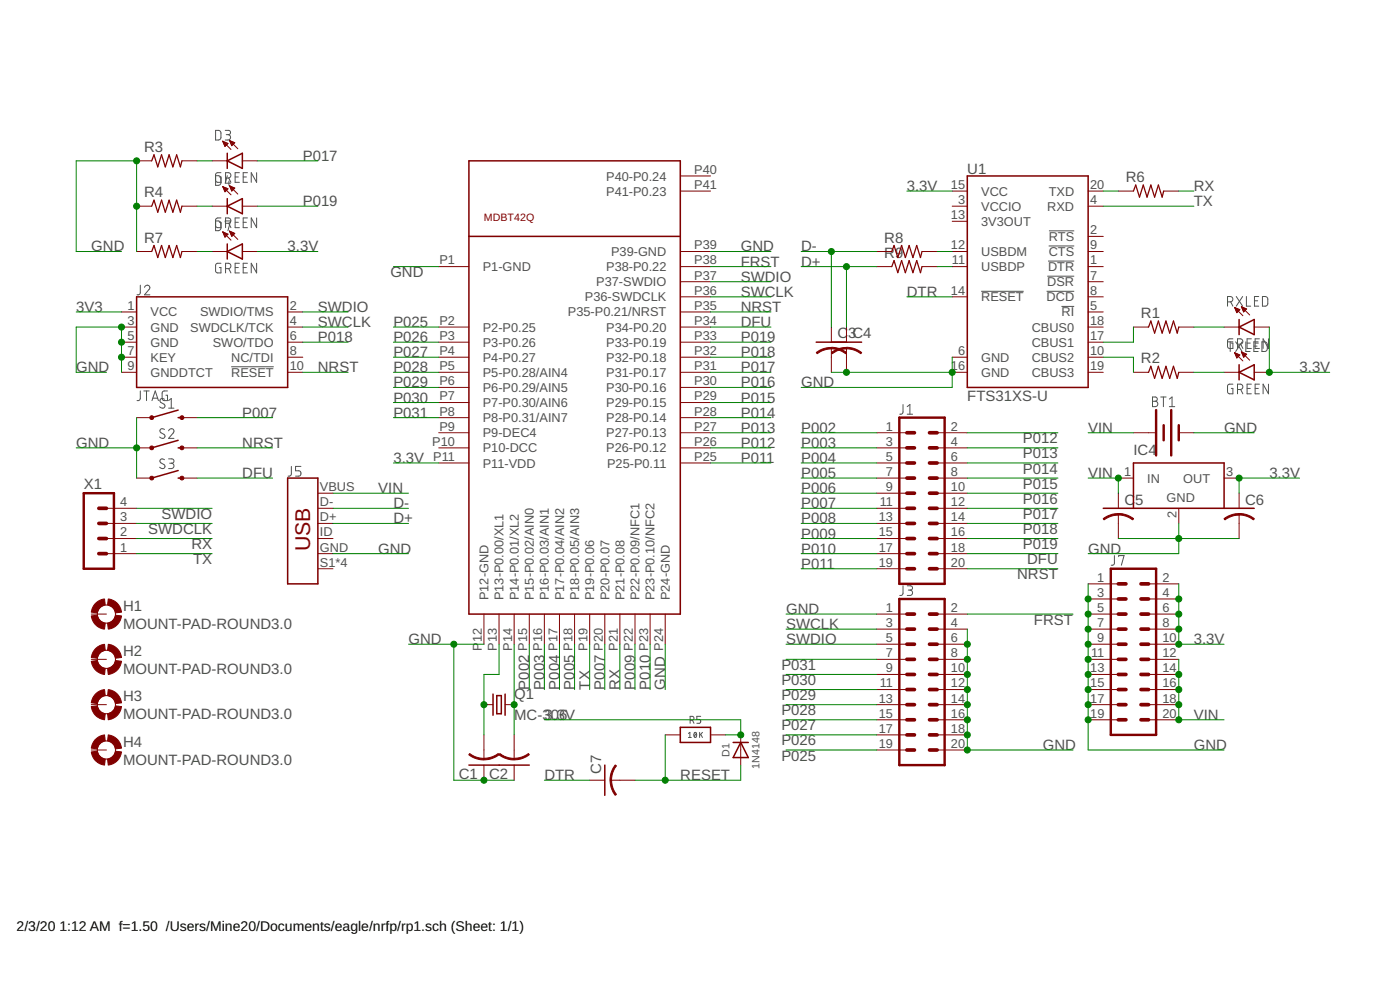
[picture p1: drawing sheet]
<svg xmlns="http://www.w3.org/2000/svg" width="353mm" height="250mm" viewBox="0 0 353 250" stroke-linecap="round" stroke-linejoin="round" font-family="sans-serif">
<g fill="none" stroke="#505050" stroke-width=".25">
<path d="M54.4 32.9h.9l.4 .4v1.5l-.4 .5h-.9zM56.8 32.9h.8a.54 .54 0 0 1 .6 .5 .54 .54 0 0 1-.6 .6h-.5M57.5 34a.68 .68 0 0 1 .7 .6 .68 .68 0 0 1-.7 .7h-.7M54.4 45.4l.4 .5 .9 .1M54.4 56.9l.4 .5h.9M54.4 44.3h.9l.3 .3 .1 .4M54.4 55.7l1.1 .1 .2 .6M55.7 43.5l-.9 .1-.4 .3v2.8h.9l.4-.4v-1.7h-.4M55.7 54.9l-.9 .1-.4 .3v2.9l.9-.1 .4-.4v-1.7h-.4M56.8 56v-.3h1.4l-.7 2.5M56.9 44.9h.7a.68 .68 0 0 0 .7-.7 .68 .68 0 0 0-.7-.7h-.7v2.5M56.9 56.3h.7a.68 .68 0 0 0 .7-.7 .68 .68 0 0 0-.7-.7h-.7v2.5"/>
<path d="M57.3 44.3l-.5 1.9h1.4M57.7 44.9l.6 1.1M57.7 56.3l.6 1.1M57.7 45.6v1.1M59.3 44.6h.8M59.3 56h.8M60.4 43.5h-1.1v2.5h1.1M60.4 54.9h-1.1v2.5h1.1M61.3 44.6h.8M61.3 56h.8M62.4 43.5h-1.1v2.5h1.1M62.4 54.9h-1.1v2.5h1.1"/>
<path d="M64.7 43.5v2.5l-1.3-2.5v2.5M64.7 54.9v2.5l-1.3-2.5v2.5M264.6 58.2h6.4M35.4 71.9l-.1 2.1-.3 .3h-.4M36.4 72.5a.66 .66 0 0 1 1-.6 .66 .66 0 0 1 .2 1.1l-1.2 1.3h1.4M55.7 66.4h-.9l-.4 .4v1.7l.4 .3h.9v-1.3h-.4M56.9 67.7h.7a.68 .68 0 0 0 .7-.6 .68 .68 0 0 0-.7-.7h-.7v2.4M57.7 67.7l.6 1.1M59.3 67.5h.8M60.4 66.4h-1.1v2.4h1.1M61.3 67.5h.8M62.4 66.4h-1.1v2.4h1.1"/>
<path d="M64.7 66.4v2.4l-1.3-2.4v2.4M247.5 73.4h10.7M264 73.4h7M264.2 69.6h6.8M264.4 65.8h6.6M264.5 62h6.5M267.7 77.3h3.3M309.6 76.1h.7a.68 .68 0 0 0 .7-.7 .68 .68 0 0 0-.7-.6h-.7v2.4M310.4 76.1l.6 1.1M311.8 74.8l1.6 2.4M313.4 74.8l-1.6 2.4M314.4 74.8v2.4h1.1"/>
<path d="M316.4 75.8h.8M317.5 74.8h-1.1v2.4h1.1M318.4 74.8h.9l.5 .4v1.5l-.5 .5h-.9zM35.4 98.6l-.1 2-.3 .4h-.4M36.3 98.6h1.3M37 98.6v2.4M42.2 98.6h-.9l-.4 .3v1.6l.4 .5h.9v-1.3h-.4M58.3 92.5h10.7M309.6 86.2h1.4M310.3 86.2v2.4M311 85.4h-1l-.4 .4v1.5l.2 .5 1.2 .1v-1.4h-.4M311 96.9h-1l-.4 .3v1.5l.2 .5 1.2 .1v-1.4h-.4"/>
<path d="M311.7 86.2l1.6 2.4M312.1 86.8h.7a.68 .68 0 0 0 .7-.7 .68 .68 0 0 0-.7-.7h-.7v2.5M312.1 98.2h.7a.68 .68 0 0 0 .7-.7 .68 .68 0 0 0-.7-.6h-.7v2.4M312.9 86.8l.6 1.1M312.9 98.2l.6 1.1M313.3 86.2l-1.6 2.4M314.2 86.2v2.4h1.1M314.6 86.5h.8M314.6 97.9h.8M315.6 85.4h-1v2.5h1M315.6 96.9h-1v2.4h1M316.3 87.3h.8"/>
<path d="M316.6 86.5h.8M316.6 97.9h.8M317.4 86.2h-1.1v2.4h1.1M317.7 85.4h-1.1v2.5h1.1M317.7 96.9h-1.1v2.4h1.1M318.3 86.2h.9l.4 .5v1.5l-.4 .4h-.9zM320 85.4v2.5l-1.4-2.5v2.5M320 96.9v2.4l-1.4-2.4v2.4M38.3 101l.9-2.4 .8 2.4M38.5 100.4h1.3M41.5 100.7a.61 .61 0 0 0-.9-.1 .61 .61 0 0 0 0 .9l.8 .4a.62 .62 0 0 1 0 .9 .62 .62 0 0 1-1-.1l-.1-.1M41.5 108.3a.61 .61 0 0 0-.9-.1 .61 .61 0 0 0 0 .9l.8 .4a.62 .62 0 0 1 0 1 .62 .62 0 0 1-1-.2l-.1-.1"/>
<path d="M41.5 115.9a.61 .61 0 0 0-.9-.1 .61 .61 0 0 0 0 .9l.8 .4a.62 .62 0 0 1 0 1 .62 .62 0 0 1-1-.2l-.1-.1M42.5 108.6a.67 .67 0 0 1 1-.5 .67 .67 0 0 1 .2 1.1l-1.2 1.3h1.4M42.5 115.7h.8a.55 .55 0 0 1 .6 .5 .55 .55 0 0 1-.6 .6h-.5M42.5 101l.7-.5v2.4M42.5 102.9h1.4M43.2 116.8a.68 .68 0 0 1 .7 .7 .68 .68 0 0 1-.7 .7h-.7M73.5 117.6l-.1 2.1-.1 .3-.6 .1M75.9 117.6h-1.4v1.1h.9a.69 .69 0 0 1 .5 .7 .69 .69 0 0 1-.5 .7h-.9M227.8 102l-.1 2.1-.3 .3h-.5M228.8 104.4h1.4M228.8 102.5l.7-.5v2.4M290.7 100.1h.7a.54 .54 0 0 1 .5 .5 .54 .54 0 0 1-.5 .6 .68 .68 0 0 1 .7 .7 .68 .68 0 0 1-.7 .6h-.7z"/>
<path d="M290.7 101.2h.7M292.8 100.1h1.3M293.5 100.1v2.4M295 102.5h1.3M295 100.6l.6-.5v2.4M227.8 147.7l-.1 2.1-.3 .3h-.5M228.8 147.7h.8a.54 .54 0 0 1 .6 .5 .54 .54 0 0 1-.6 .6h-.5M229.5 148.8a.68 .68 0 0 1 .7 .7 .68 .68 0 0 1-.7 .6h-.7M281.1 140.1v2.1l-.4 .3h-.4M282.2 140.4v-.3h1.3l-.6 2.4M173.7 184.9l.3-.2v1.2M173.7 185.9h.7"/>
<path d="M174.1 181.6h.5a.49 .49 0 0 0 .5-.5 .49 .49 0 0 0-.5-.5h-.5v1.8M174.7 181.6l.3 .8M175.2 184.7h.1a.65 .65 0 0 1 .4 .6 .65 .65 0 0 1-.4 .6l-.3-.6zM175.7 184.9l-.6 .8M176.5 184.7v1.2M176.7 180.6h-.9v.8h.6a.5 .5 0 0 1 .4 .5 .5 .5 0 0 1-.4 .5h-.6M176.7 185.1l.5 .8M177.2 184.7l-.7 .7"/>
</g>
<g fill="#800000" stroke="#800000" stroke-width=".25">
<path d="M27.3 151a3.8 3.8 0 0 1 3.3 3.3l-1.5 .2-.2-.8-.6-.7-1.2-.5z" fill-rule="evenodd"/>
<path d="M23.9 152.3l1.2-.9 1.3-.4 .1 1.5-1.1 .5-.6 .7-.2 .8-1.6-.2 .4-1.2z" fill-rule="evenodd"/>
<path d="M23 155.3l1.6-.2 .2 .8 .6 .7 1.1 .5-.1 1.5a3.8 3.8 0 0 1-3.4-3.3z" fill-rule="evenodd"/>
<path d="M29.1 155.1l1.5 .2a3.8 3.8 0 0 1-3.3 3.3l-.2-1.5 1.2-.5 .6-.7z" fill-rule="evenodd"/>
<path d="M27.3 162.5a3.8 3.8 0 0 1 3.3 3.3l-1.5 .2-.2-.9-.6-.6-1.2-.5z" fill-rule="evenodd"/>
<path d="M23.9 163.7l1.2-.9 1.3-.3 .1 1.5-1.1 .5-.6 .6-.2 .9-1.6-.2 .4-1.2z" fill-rule="evenodd"/>
<path d="M23 166.7l1.6-.2 .5 1.2 .6 .6 .8 .3-.1 1.5a3.8 3.8 0 0 1-3.4-3.4z" fill-rule="evenodd"/>
<path d="M29.1 166.5l1.5 .2a3.8 3.8 0 0 1-3.3 3.4l-.2-1.5 .8-.3 .7-.6z" fill-rule="evenodd"/>
<path d="M27.3 173.9a3.8 3.8 0 0 1 3.3 3.3l-1.5 .2-.2-.8-.6-.7-1.2-.5z" fill-rule="evenodd"/>
<path d="M23.9 175.2l1.2-1 1.3-.3 .1 1.5-1.1 .5-.6 .7-.2 .8-1.6-.2 .4-1.2z" fill-rule="evenodd"/>
<path d="M23 178.2l1.6-.2 .2 .8 .6 .7 1.1 .5-.1 1.5a3.8 3.8 0 0 1-3.4-3.3z" fill-rule="evenodd"/>
<path d="M27.1 180l1.2-.5 .6-.7 .2-.8 1.5 .2a3.8 3.8 0 0 1-3.3 3.3z" fill-rule="evenodd"/>
<path d="M27.3 185.3a3.8 3.8 0 0 1 3.3 3.3l-1.5 .2-.2-.8-.6-.7-1.2-.5z" fill-rule="evenodd"/>
<path d="M23.9 186.6l1.2-.9 1.3-.4 .1 1.5-1.1 .5-.6 .7-.2 .8-1.6-.2 .4-1.2z" fill-rule="evenodd"/>
<path d="M23 189.6l1.6-.2 .2 .8 .6 .7 1.1 .5-.1 1.5a3.8 3.8 0 0 1-3.4-3.3z" fill-rule="evenodd"/>
<path d="M27.1 191.4l1.2-.5 .6-.7 .2-.8 1.5 .2a3.8 3.8 0 0 1-3.3 3.3z" fill-rule="evenodd"/>
<path d="M118.5 190l1.7 .9 1.9 .3v.4l-1-.1-1.4-.3-1.5-.9z" fill-rule="evenodd"/>
<path d="M122.1 191.2l1.9-.3 1.7-.9 .2 .3-2.1 1.1-1.7 .2z" fill-rule="evenodd"/>
<path d="M126.1 190l1.7 .9 1.9 .3v.4l-1-.1-1.4-.3-1.4-.9z" fill-rule="evenodd"/>
<path d="M129.7 191.2l1.9-.3 1.7-.9 .2 .3-2.1 1.1-1.7 .2z" fill-rule="evenodd"/>
<path d="M282.1 129.5h1l1.3 .4 1.5 .9-.2 .3-1.7-.9-1.9-.3z" fill-rule="evenodd"/>
<path d="M278.3 130.8l2.1-1.1 1.7-.2v.4l-1.9 .3-1.7 .9z" fill-rule="evenodd"/>
<path d="M312.5 129.5h1.1l1.3 .4 1.5 .9-.2 .3-1.7-.9-2-.3z" fill-rule="evenodd"/>
<path d="M308.7 130.8l2.2-1.1 1.6-.2v.4l-1.8 .3-1.7 .9z" fill-rule="evenodd"/>
<path d="M209.7 87.6l1.7 .2 2.2 1.1-.3 .3-1.7-.9-1.9-.4z" fill-rule="evenodd"/>
<path d="M205.9 88.9l2.1-1.1 1.7-.2v.4l-1.9 .3-1.7 .9z" fill-rule="evenodd"/>
<path d="M213.5 87.6l1.7 .2 2.2 1.1-.3 .3-1.7-.9-1.9-.4z" fill-rule="evenodd"/>
<path d="M209.7 88.9l2.1-1.1 1.7-.2v.4l-1.9 .3-1.7 .9z" fill-rule="evenodd"/>
<path d="M155.2 192.9l.3 .2-.9 1.7-.4 1.9h-.3l.2-1.7 .5-1.3z" fill-rule="evenodd"/>
<path d="M153.9 196.7h.4l.3 1.9 .9 1.7-.3 .2-.9-1.4z" fill-rule="evenodd"/>
<circle cx="38.3" cy="105.3" r=".49"/>
<circle cx="45.9" cy="105.3" r=".5"/>
<circle cx="38.3" cy="112.9" r=".49"/>
<circle cx="45.9" cy="112.9" r=".5"/>
<circle cx="38.3" cy="120.5" r=".49"/>
<circle cx="45.9" cy="120.6" r=".5"/>
</g>
<g fill="none" stroke="#800000" stroke-width=".25">
<path d="M56.2 35.6l2.1 2.1M56.2 35.6l1.3 .6-.8 .7zM56.2 35.7h.1M56.3 35.9h.5M56.4 36.1h.9M56.5 36.3h.9M56.5 36.5h.7M56.6 36.7h.4M56.7 36.9h.1M57.9 35.4l2.1 2.1M57.9 35.4l1.3 .6-.7 .7zM57.9 35.5h.1"/>
<path d="M58 35.7h.5M58.1 35.9h.8M58.2 36.1h.9M58.3 36.3h.6M58.3 36.5h.4M58.4 36.7h.1M34.5 52h3.8M34.5 40.6h3.8M45.9 52h3.8M45.9 40.6h3.8M53.5 52h3.8M53.5 40.6h3.8"/>
<path d="M56.2 47l2.1 2.1M56.2 47l1.3 .6-.8 .8zM56.2 58.5l2.1 2.1M56.2 58.5l1.3 .5-.8 .8zM56.2 47.1h.1M56.2 58.5h.1M56.3 47.3h.5M56.3 58.7h.4M56.4 47.5h.8M56.4 58.9h.8M56.5 47.7h.9M56.5 59.1h.9"/>
<path d="M56.5 47.9h.7M56.5 59.3h.7M56.6 48.1h.4M56.6 59.5h.4M56.7 48.3h.1M56.7 59.7h.2M57.9 46.8l2.1 2.1M57.9 46.8l1.3 .6-.7 .8zM57.9 58.3l2.1 2.1M57.9 58.3l1.3 .5-.7 .8zM57.9 46.9h.1M57.9 58.3h.1"/>
<path d="M58 47.1h.5M58 58.5h.4M58.1 47.3h.8M58.1 58.7h.8M58.2 47.5h.9M58.2 58.9h1M58.3 47.7h.6M58.3 59.1h.7M58.3 47.9h.5M58.3 59.3h.5M58.4 48.1h.2M58.4 59.5h.2"/>
<path d="M61.1 52h3.8M61.1 40.6h3.8M171.6 44.4h7.6M171.6 48.2h7.6M240.2 48.2h3.8M240.2 52h3.8M240.2 55.8h3.8M274.5 48.2h3.8M274.5 52h3.8M274.5 59.6h3.8M282.1 48.2h3.8M293.5 48.2h3.8"/>
<path d="M30.6 78.7h3.9M34.5 63.4h3.8M45.9 63.4h3.8M53.5 63.4h3.8M61.1 63.4h3.8M72.6 78.7h3.8M110.7 67.2h7.6M171.6 78.7h7.6M171.6 67.2h7.6M171.6 74.8h7.6M171.6 71h7.6M171.6 63.4h7.6"/>
<path d="M221.1 67.2h3.8M221.1 63.4h3.8M232.6 67.2h3.8M232.6 63.4h3.8M240.2 67.2h3.8M240.2 74.8h3.8M240.2 63.4h3.8M274.5 78.7h3.8M274.5 67.2h3.8M274.5 74.8h3.8M274.5 71h3.8M274.5 63.4h3.8"/>
<path d="M311.4 77.5l2.1 2.1M311.4 77.5l1.3 .6-.7 .7zM311.4 77.6h.2M311.5 77.8h.6M311.6 78h.9M311.7 78.2h.9M311.8 78.4h.6M311.9 78.6h.4M312 78.8h.1M313.1 77.3l2.1 2.1M313.1 77.3l1.4 .6-.8 .8zM313.2 77.4h.1"/>
<path d="M313.2 77.6h.6M313.3 77.8h.9M313.4 78h1M313.5 78.2h.7M313.6 78.4h.4M313.7 78.6h.1M30.6 82.5h3.9M30.6 86.3h3.9M30.6 90.1h3.9M30.6 93.9h3.9M72.6 82.5h3.8M72.6 86.3h3.8"/>
<path d="M72.6 90.1h3.8M72.6 93.9h3.8M110.7 82.5h7.6M110.7 86.3h7.6M110.7 90.1h7.6M110.7 93.9h7.6M110.7 97.7h7.6M171.6 82.5h7.6M171.6 86.3h7.6M171.6 90.1h7.6M171.6 93.9h7.6M171.6 97.7h7.6"/>
<path d="M209.7 82.5v3.8M209.7 87.8v6.1M213.5 82.5v3.8M213.5 87.8v6.1M240.2 90.1h3.8M240.2 93.9h3.8M274.5 82.5h3.8M274.5 86.3h3.8M274.5 90.1h3.8M274.5 93.9h3.8M285.9 82.5h3.8M285.9 93.9h3.8"/>
<path d="M297.3 82.5h3.8M297.3 93.9h3.8M308.8 82.5h3.7M308.8 93.9h3.7M311.4 88.9l2.1 2.1M311.4 88.9l1.3 .6-.7 .8zM311.4 89h.2M311.5 89.2h.6M311.6 89.4h.9M311.7 89.6h1M311.8 89.8h.7M311.9 90h.4"/>
<path d="M312 90.2h.1M313.1 88.7l2.1 2.1M313.1 88.7l1.4 .6-.8 .8zM313.2 88.8h.1M313.2 89h.6M313.3 89.2h.9M313.4 89.4h1M313.5 89.6h.7M313.6 89.8h.4M313.7 90h.1M316.4 82.5h3.8M316.4 93.9h3.8"/>
<path d="M34.5 105.3h3.8M34.5 112.9h3.8M45.9 105.3h3.8M45.9 112.9h3.8M110.7 101.5h7.6M110.7 105.3h7.6M110.7 109.1h7.6M110.7 112.9h7.6M110.7 116.7h7.6M171.6 101.5h7.6M171.6 105.3h7.6M171.6 109.1h7.6"/>
<path d="M171.6 112.9h7.6M171.6 116.7h7.6M221.1 109.1h7.6M221.1 112.9h7.6M221.1 116.7h7.6M236.4 109.1h7.6M236.4 112.9h7.6M236.4 116.7h7.6M285.9 109.1h5.3M297.3 109.1h3.8M26.8 128.2h7.7M26.8 132h7.7"/>
<path d="M26.8 135.8h7.7M26.8 139.6h7.7M34.5 120.5h3.8M45.9 120.5h3.8M80.2 124.4h3.8M80.2 128.2h3.8M80.2 132h3.8M80.2 135.8h3.8M80.2 139.6h3.8M221.1 120.5h7.6M221.1 124.4h7.6M221.1 128.2h7.6"/>
<path d="M221.1 132h7.6M221.1 135.8h7.6M221.1 139.6h7.6M236.4 120.5h7.6M236.4 124.4h7.6M236.4 128.2h7.6M236.4 132h7.6M236.4 135.8h7.6M236.4 139.6h7.6M282.1 120.5h3.8M282.1 124.4v3.8M282.1 129.7v6.1"/>
<path d="M297.3 128.2v3.8M308.8 120.5h3.7M312.5 124.4v3.8M312.5 129.7v6.1M23 154.8h3.8M80.2 143.4h3.8M122.1 154.8v7.6M125.9 154.8v7.6M129.7 154.8v7.6M133.5 154.8v7.6M137.3 154.8v7.6M141.1 154.8v7.6"/>
<path d="M144.9 154.8v7.6M148.7 154.8v7.6M152.5 154.8v7.6M156.4 154.8v7.6M160.2 154.8v7.6M164 154.8v7.6M167.8 154.8v7.6M221.1 154.8h7.6M221.1 143.4h7.6M221.1 158.6h7.6M236.4 154.8h7.6M236.4 143.4h7.6"/>
<path d="M236.4 158.6h7.6M274.5 154.8h7.6M274.5 158.6h7.6M274.5 147.2h7.6M274.5 151h7.6M289.7 154.8h7.6M289.7 158.6h7.6M289.7 147.2h7.6M289.7 151h7.6M23 166.2h3.8M23 177.7h3.8M122.1 177.7h2.3"/>
<path d="M127.4 177.7h2.3M221.1 166.2h7.6M221.1 177.7h7.6M221.1 162.4h7.6M221.1 170.1h7.6M221.1 173.9h7.6M236.4 166.2h7.6M236.4 177.7h7.6M236.4 162.4h7.6M236.4 170.1h7.6M236.4 173.9h7.6M274.5 166.2h7.6"/>
<path d="M274.5 177.7h7.6M274.5 162.4h7.6M274.5 170.1h7.6M274.5 173.9h7.6M289.7 166.2h7.6M289.7 177.7h7.6M289.7 162.4h7.6M289.7 170.1h7.6M289.7 173.9h7.6M23 189.1h3.8M122.1 185.3v6.1M122.1 192.9v3.8"/>
<path d="M129.7 185.3v6.1M129.7 192.9v3.8M148.7 196.7h3.8M154.1 196.7h6.1M167.8 185.3h3.8M179.2 185.3h3.8M186.8 185.3v7.6M221.1 189.1h7.6M221.1 181.5h7.6M221.1 185.3h7.6M236.4 189.1h7.6M236.4 181.5h7.6"/>
<path d="M236.4 185.3h7.6M274.5 181.5h7.6M289.7 181.5h7.6"/>
<circle cx="26.8" cy="154.8" r="2.29"/>
<circle cx="26.8" cy="166.2" r="2.29"/>
<circle cx="26.8" cy="177.7" r="2.29"/>
<circle cx="26.8" cy="189.1" r="2.29"/>
</g>
<g fill="none" stroke="#800000" stroke-width=".38">
<path d="M57.3 38.7v3.8M57.3 40.6l3.8-1.9v3.8zM57.3 50.1v3.8M57.3 52l3.8-1.9v3.8zM118.3 40.6h53.3v114.2h-53.3zM118.3 59.6h53.3M244 44.4h30.5v53.3h-30.5zM34.5 74.8h38.1v22.9h-38.1zM57.3 61.5v3.8M57.3 63.4l3.8-1.9v3.8zM205.9 86.3h11.4M312.5 82.5l3.9-1.9v3.8z"/>
<path d="M312.5 80.6v3.8M312.5 92v3.8M312.5 93.9l3.9-1.9v3.8zM44.9 105.3h1M44.9 103.4l-6.6 1.9M44.9 112.9h1M44.9 111l-6.6 1.9M44.9 118.6l-6.6 1.9M44.9 120.5h1M72.6 120.5h7.6v26.7h-7.6zM278.3 128.2h38.1M285.9 128.2v-11.5h22.9v11.5"/>
<path d="M124.4 175v5.3M125.3 175.4h1.1v4.6h-1.1zM127.4 175v5.3M118.3 192.9h15.2M152.5 192.9v7.6M171.6 183.4h7.6v3.8h-7.6zM184.9 187.2h3.8M186.8 187.2l1.9 3.8h-3.8z"/>
</g>
<path d="M38.3 40.6l.5-1.6 1 3.1 .9-3.1 1 3.1 1-3.1 .9 3.1 1-3.1 .9 3.1 .4-1.5M38.3 52l.5-1.5 1 3 .9-3 1 3 1-3 .9 3 1-3 .9 3 .4-1.5M285.9 48.2l.6-1.5 .9 3 1-3 .9 3 1-3 .9 3 1-3 .9 3 .4-1.5M38.3 63.4l.5-1.5 1 3 .9-3 1 3 1-3 .9 3 1-3 .9 3 .4-1.5M224.9 63.4l.6-1.5 1 3 .9-3 1 3 .9-3 1 3 .9-3 1 3 .4-1.5M224.9 67.2l.6-1.5 1 3 .9-3 1 3 .9-3 1 3 .9-3 1 3 .4-1.5M289.7 82.5l.6-1.6 .9 3.1 1-3.1 .9 3.1 1-3.1 .9 3.1 1-3.1 .9 3.1 .4-1.5M289.7 93.9l.6-1.5 .9 3 1-3 .9 3 1-3 .9 3 1-3 .9 3 .4-1.5" fill="none" stroke="#800000" stroke-width=".32"/>
<g fill="none" stroke="#800000" stroke-width=".93">
<path d="M228.7 116.7h2M228.7 112.9h2M228.7 109.1h2M234.5 116.7h1.9M234.5 112.9h1.9M234.5 109.1h1.9M24.9 128.2h1.9M24.9 132h1.9M24.9 135.8h1.9M24.9 139.6h1.9M228.7 124.4h2M228.7 120.5h2"/>
<path d="M228.7 128.2h2M228.7 132h2M228.7 135.8h2M228.7 139.6h2M234.5 124.4h1.9M234.5 120.5h1.9M234.5 128.2h1.9M234.5 132h1.9M234.5 135.8h1.9M234.5 139.6h1.9M228.7 143.4h2M228.7 158.6h2"/>
<path d="M228.7 154.8h2M234.5 143.4h1.9M234.5 158.6h1.9M234.5 154.8h1.9M282.1 158.6h1.9M282.1 154.8h1.9M282.1 151h1.9M282.1 147.2h1.9M287.8 158.6h1.9M287.8 154.8h1.9M287.8 151h1.9M287.8 147.2h1.9"/>
<path d="M228.7 162.4h2M228.7 170.1h2M228.7 166.2h2M228.7 173.9h2M228.7 177.7h2M234.5 162.4h1.9M234.5 170.1h1.9M234.5 166.2h1.9M234.5 173.9h1.9M234.5 177.7h1.9M282.1 162.4h1.9M282.1 170.1h1.9"/>
<path d="M282.1 166.2h1.9M282.1 173.9h1.9M282.1 177.7h1.9M287.8 162.4h1.9M287.8 170.1h1.9M287.8 166.2h1.9M287.8 173.9h1.9M287.8 177.7h1.9M228.7 181.5h2M228.7 185.3h2M228.7 189.1h2M234.5 181.5h1.9"/>
<path d="M234.5 185.3h1.9M234.5 189.1h1.9M282.1 181.5h1.9M287.8 181.5h1.9"/>
</g>
<path d="M226.8 105.3h11.5v41.9h-11.5zM291.6 103.4v11.4M293.5 107.2v3.8M295.4 103.4v11.4M297.3 107.2v3.8M21.1 124.4h7.6v19h-7.6zM226.8 151h11.5v41.9h-11.5zM280.2 143.4h11.4v41.9h-11.4z" fill="none" stroke="#800000" stroke-width=".61"/>
<g fill="none" stroke="#008000" stroke-width=".25">
<path d="M49.7 40.6h3.8M49.7 52h3.8M64.9 40.6h15.3M64.9 52h15.3M228.7 48.2h11.5M278.3 48.2h3.8M278.3 52h22.8M297.3 48.2h3.8M19.2 78.7h11.4M30.6 63.4h-11.4v-22.8h15.3v22.8M49.7 63.4h3.8M64.9 63.4h15.3"/>
<path d="M76.4 78.7h11.4M99.2 67.2h11.5M179.2 67.2h15.3M179.2 63.4h15.3M179.2 74.8h15.3M179.2 78.7h15.3M179.2 71h15.3M202.1 67.2h19M202.1 63.4h19M209.7 63.4v19.1M213.5 67.2v15.3M228.7 74.8h11.5"/>
<path d="M236.4 67.2h3.8M236.4 63.4h3.8M26.8 93.9h-7.6v-11.4h11.4v11.4M76.4 82.5h11.4M76.4 93.9h11.4M76.4 86.3h11.4M99.2 82.5h11.5M99.2 93.9h11.5M99.2 97.7h11.5M99.2 86.3h11.5M99.2 90.1h11.5M179.2 82.5h15.3"/>
<path d="M179.2 93.9h15.3M179.2 97.7h15.3M179.2 86.3h15.3M179.2 90.1h15.3M209.7 93.9h30.5M240.2 90.1v7.6h-38.1M278.3 90.1h7.6v3.8M285.9 82.5v3.8h-7.6M301.1 82.5h7.7M301.1 93.9h7.7M320.2 82.5v11.4h15.2M19.2 112.9h15.3"/>
<path d="M34.5 105.3v15.2M49.7 112.9h19M49.7 105.3h19M99.2 116.7h11.5M99.2 101.5h11.5M99.2 105.3h11.5M179.2 112.9h15.3M179.2 109.1h15.3M179.2 116.7h15.3M179.2 101.5h15.3M179.2 105.3h15.3M202.1 112.9h19"/>
<path d="M202.1 109.1h19M202.1 116.7h19M244 112.9h22.8M244 109.1h22.8M244 116.7h22.8M274.5 109.1h11.4M301.1 109.1h15.3M34.5 139.6h19M34.5 135.8h19M34.5 128.2h19M34.5 132h19M49.7 120.5h19"/>
<path d="M84 139.6h19M84 128.2h19M84 132h19M84 124.4h19M202.1 139.6h19M202.1 135.8h19M202.1 128.2h19M202.1 132h19M202.1 120.5h19M202.1 124.4h19M244 139.6h22.8M244 135.8h22.8"/>
<path d="M244 128.2h22.8M244 132h22.8M244 120.5h22.8M244 124.4h22.8M274.5 120.5h7.6v3.9M282.1 135.8h30.4M297.3 132v7.6h-22.8M327.8 120.5h-15.3v3.9M198.3 154.8h22.8M198.3 158.6h22.8M202.1 143.4h19M244 154.8h26.7"/>
<path d="M244 158.6v30.5h26.7M244 143.4h22.8M274.5 147.2v41.9h34.3M297.3 147.2v15.2h11.5M103 162.4h19.1M114.5 162.4v34.3h15.2M125.9 162.4v7.7h-3.8v15.2M129.7 162.4v22.9M133.5 162.4v11.5M137.3 162.4v11.5M141.1 162.4v11.5M144.9 162.4v11.5"/>
<path d="M148.7 162.4v11.5M152.5 162.4v11.5M156.4 162.4v11.5M160.2 162.4v11.5M164 162.4v11.5M167.8 162.4v11.5M198.3 162.4h22.8M198.3 170.1h22.8M198.3 177.7h22.8M198.3 173.9h22.8M198.3 166.2h22.8M297.3 166.2v15.3h11.5"/>
<path d="M137.3 196.7h11.4M137.3 181.5h49.5v3.8h-3.8M167.8 185.3v11.4M186.8 192.9v3.8h-26.6M198.3 189.1h22.8M198.3 185.3h22.8M198.3 181.5h22.8"/>
</g>
<g fill="#008000" stroke="#008000" stroke-width=".25">
<circle cx="30.6" cy="90.1" r=".76"/>
<circle cx="30.6" cy="82.5" r=".76"/>
<circle cx="30.6" cy="86.3" r=".76"/>
<circle cx="34.5" cy="40.6" r=".76"/>
<circle cx="34.5" cy="52" r=".76"/>
<circle cx="297.3" cy="135.8" r=".76"/>
<circle cx="122.1" cy="196.7" r=".76"/>
<circle cx="114.5" cy="162.4" r=".76"/>
<circle cx="240.2" cy="93.9" r=".76"/>
<circle cx="213.5" cy="93.9" r=".76"/>
<circle cx="34.5" cy="112.9" r=".76"/>
<circle cx="274.5" cy="181.5" r=".76"/>
<circle cx="274.5" cy="151" r=".76"/>
<circle cx="274.5" cy="154.8" r=".76"/>
<circle cx="274.5" cy="158.6" r=".76"/>
<circle cx="274.5" cy="162.4" r=".76"/>
<circle cx="274.5" cy="166.2" r=".76"/>
<circle cx="274.5" cy="170.1" r=".76"/>
<circle cx="274.5" cy="173.9" r=".76"/>
<circle cx="274.5" cy="177.7" r=".76"/>
<circle cx="244" cy="189.1" r=".76"/>
<circle cx="244" cy="162.4" r=".76"/>
<circle cx="244" cy="166.2" r=".76"/>
<circle cx="244" cy="170.1" r=".76"/>
<circle cx="244" cy="173.9" r=".76"/>
<circle cx="244" cy="177.7" r=".76"/>
<circle cx="244" cy="181.5" r=".76"/>
<circle cx="244" cy="185.3" r=".76"/>
<circle cx="209.7" cy="63.4" r=".76"/>
<circle cx="213.5" cy="67.2" r=".76"/>
<circle cx="129.7" cy="177.7" r=".76"/>
<circle cx="122.1" cy="177.7" r=".76"/>
<circle cx="312.5" cy="120.5" r=".76"/>
<circle cx="320.2" cy="93.9" r=".76"/>
<circle cx="297.3" cy="162.4" r=".76"/>
<circle cx="297.3" cy="151" r=".76"/>
<circle cx="297.3" cy="154.8" r=".76"/>
<circle cx="297.3" cy="158.6" r=".76"/>
<circle cx="186.8" cy="185.3" r=".76"/>
<circle cx="282.1" cy="120.5" r=".76"/>
<circle cx="297.3" cy="181.5" r=".76"/>
<circle cx="297.3" cy="170.1" r=".76"/>
<circle cx="297.3" cy="173.9" r=".76"/>
<circle cx="297.3" cy="177.7" r=".76"/>
<circle cx="167.8" cy="196.7" r=".76"/>
</g>
<text font-size="5.4" fill="#800000" x="78.3" y="139" transform="rotate(-90 78.3 139)">USB</text>
<g font-size="3.8" fill="#505050">
<text x="36.4" y="38.3">R3</text>
<text x="76.4" y="40.6">P017</text>
<text x="244" y="44">U1</text>
<text x="284" y="45.9">R6</text>
<text x="36.4" y="49.7">R4</text>
<text x="76.4" y="52">P019</text>
<text x="228.7" y="48.2">3.3V</text>
<text x="301.1" y="52">TX</text>
<text x="301.1" y="48.2">RX</text>
<text x="23" y="63.4">GND</text>
<text x="36.4" y="61.2">R7</text>
<text x="72.6" y="63.4">3.3V</text>
<text x="186.8" y="63.4">GND</text>
<text x="202.1" y="63.4">D-</text>
<text x="223" y="61.2">R8</text>
<text x="223" y="65">R9</text>
<text x="98.5" y="69.9">GND</text>
<text x="186.8" y="71">SWDIO</text>
<text x="186.8" y="67.2">FRST</text>
<text x="202.1" y="67.2">D+</text>
<text x="186.8" y="74.8">SWCLK</text>
<text x="228.7" y="74.8">DTR</text>
<text x="19.2" y="78.6">3V3</text>
<text x="80.2" y="82.5">SWCLK</text>
<text x="80.2" y="78.6">SWDIO</text>
<text x="99.2" y="82.5">P025</text>
<text x="186.8" y="78.6">NRST</text>
<text x="186.8" y="82.5">DFU</text>
<text x="287.8" y="80.2">R1</text>
<text x="80.2" y="86.3">P018</text>
<text x="99.2" y="86.3">P026</text>
<text x="186.8" y="86.3">P019</text>
<text x="211.2" y="85.3">C</text>
<text x="213.9" y="85.3">3C4</text>
<text x="19.2" y="93.9">GND</text>
<text x="80.2" y="93.9">NRST</text>
<text x="99.2" y="90.1">P027</text>
<text x="99.2" y="93.9">P028</text>
<text x="186.8" y="90.1">P018</text>
<text x="186.8" y="93.9">P017</text>
<text x="287.8" y="91.6">R2</text>
<text x="327.8" y="93.9">3.3V</text>
<text x="99.2" y="97.7">P029</text>
<text x="99.2" y="101.5">P030</text>
<text x="186.8" y="97.7">P016</text>
<text x="186.8" y="101.5">P015</text>
<text x="202.1" y="97.7">GND</text>
<text x="244" y="101.1">FTS31XS-U</text>
<text x="61.1" y="105.3">P007</text>
<text x="99.2" y="105.3">P031</text>
<text x="186.8" y="105.3">P014</text>
<text x="19.2" y="112.9">GND</text>
<text x="61.1" y="112.9">NRST</text>
<text x="186.8" y="109.1">P013</text>
<text x="186.8" y="112.9">P012</text>
<text x="202.1" y="109.1">P002</text>
<text x="202.1" y="112.9">P003</text>
<text x="258" y="111.8">P012</text>
<text x="274.5" y="109.1">VIN</text>
<text x="308.7" y="109.1">GND</text>
<text x="99.2" y="116.7">3.3V</text>
<text x="186.8" y="116.7">P011</text>
<text x="202.1" y="116.7">P004</text>
<text x="258" y="119.4">P014</text>
<text x="258" y="115.6">P013</text>
<text x="285.9" y="114.8">IC4</text>
<text x="21.1" y="123.2">X1</text>
<text x="61.1" y="120.5">DFU</text>
<text x="95.4" y="124.4">VIN</text>
<text x="202.1" y="120.5">P005</text>
<text x="202.1" y="124.4">P006</text>
<text x="258" y="123.2">P015</text>
<text x="274.5" y="120.5">VIN</text>
<text x="320.2" y="120.5">3.3V</text>
<text x="40.7" y="130.8">SWDIO</text>
<text x="99.2" y="128.2">D-</text>
<text x="99.2" y="132">D+</text>
<text x="202.1" y="128.2">P007</text>
<text x="202.1" y="132">P008</text>
<text x="258" y="130.8">P017</text>
<text x="258" y="127">P016</text>
<text x="283.6" y="127.2">C</text>
<text x="286.3" y="127.2">5</text>
<text x="314.1" y="127.2">C6</text>
<text x="37.4" y="134.6">SWDCLK</text>
<text x="202.1" y="135.8">P009</text>
<text x="258" y="134.6">P018</text>
<text x="48.3" y="138.4">RX</text>
<text x="48.7" y="142.3">TX</text>
<text x="95.4" y="139.6">GND</text>
<text x="202.1" y="139.6">P010</text>
<text x="202.1" y="143.4">P011</text>
<text x="258" y="138.4">P019</text>
<text x="259.1" y="142.3">DFU</text>
<text x="274.5" y="139.6">GND</text>
<text x="256.6" y="146.1">NRST</text>
<text x="31" y="153.9">H1</text>
<text x="198.3" y="154.8">GND</text>
<text x="31" y="158.5">MOUNT-PAD-ROUND3.0</text>
<text x="198.3" y="158.6">SWCLK</text>
<text x="260.8" y="157.5">FRST</text>
<text x="31" y="165.4">H2</text>
<text x="103" y="162.4">GND</text>
<text x="198.3" y="162.4">SWDIO</text>
<text x="301.1" y="162.4">3.3V</text>
<text x="31" y="169.9">MOUNT-PAD-ROUND3.0</text>
<text x="133.5" y="173.9" transform="rotate(-90 133.5 173.9)">P002</text>
<text x="137.3" y="173.9" transform="rotate(-90 137.3 173.9)">P003</text>
<text x="141.1" y="173.9" transform="rotate(-90 141.1 173.9)">P004</text>
<text x="144.9" y="173.9" transform="rotate(-90 144.9 173.9)">P005</text>
<text x="148.7" y="173.9" transform="rotate(-90 148.7 173.9)">TX</text>
<text x="152.6" y="173.9" transform="rotate(-90 152.6 173.9)">P007</text>
<text x="156.4" y="173.9" transform="rotate(-90 156.4 173.9)">RX</text>
<text x="160.2" y="173.9" transform="rotate(-90 160.2 173.9)">P009</text>
<text x="164" y="173.9" transform="rotate(-90 164 173.9)">P010</text>
<text x="167.8" y="173.9" transform="rotate(-90 167.8 173.9)">GND</text>
<text x="197.1" y="172.7">P030</text>
<text x="197.1" y="168.9">P031</text>
<text x="31" y="176.8">H3</text>
<text x="129.7" y="176.2">Q1</text>
<text x="197.1" y="176.5">P029</text>
<text x="31" y="181.4">MOUNT-PAD-ROUND3.0</text>
<text x="129.7" y="181.5">MC-330.36V</text>
<text x="197.1" y="184.2">P027</text>
<text x="197.1" y="180.3">P028</text>
<text x="301.1" y="181.5">VIN</text>
<text x="31" y="188.2">H4</text>
<text x="197.1" y="191.8">P025</text>
<text x="197.1" y="188">P026</text>
<text x="263" y="189.1">GND</text>
<text x="301.1" y="189.1">GND</text>
<text x="31" y="192.8">MOUNT-PAD-ROUND3.0</text>
<text x="115.7" y="196.5">C1</text>
<text x="123.3" y="196.5">C2</text>
<text x="137.3" y="196.7">DTR</text>
<text x="151.6" y="195.2" transform="rotate(-90 151.6 195.2)">C7</text>
<text x="171.6" y="196.7">RESET</text>
</g>
<g font-size="3.5">
<text x="4.2" y="234.6">2/3/20</text>
<text x="15" y="234.6">1:12 AM f=1.50 /Users/Mine20/Documents/eagle/nrfp/rp1.sch (Sheet: 1/1)</text>
</g>
<g font-size="3.2" fill="#505050">
<text x="152.9" y="45.5">P40-P0.24</text>
<text x="175.1" y="43.8">P40</text>
<text x="175.1" y="47.6">P41</text>
<text x="239.9" y="47.6">15</text>
<text x="275" y="47.6">20</text>
<text x="152.9" y="49.3">P41-P0.23</text>
<text x="241.7" y="51.5">3</text>
<text x="247.5" y="49.3">VCC</text>
<text x="247.5" y="53.1">VCCIO</text>
<text x="264.2" y="53.1">RXD</text>
<text x="264.5" y="49.3">TXD</text>
<text x="275" y="51.5">4</text>
<text x="239.9" y="55.3">13</text>
<text x="247.5" y="56.9">3V3OUT</text>
<text x="275" y="59.1">2</text>
<text x="154.1" y="64.6">P39-GND</text>
<text x="175.1" y="62.9">P39</text>
<text x="239.9" y="62.9">12</text>
<text x="247.5" y="64.6">USBDM</text>
<text x="264.5" y="64.6">CTS</text>
<text x="264.6" y="60.7">RTS</text>
<text x="275" y="62.9">9</text>
<text x="110.8" y="66.7">P1</text>
<text x="121.8" y="68.4">P1-GND</text>
<text x="152.9" y="68.4">P38-P0.22</text>
<text x="175.1" y="70.5">P37</text>
<text x="175.1" y="66.7">P38</text>
<text x="240.1" y="66.7">11</text>
<text x="247.5" y="68.4">USBDP</text>
<text x="264.4" y="68.4">DTR</text>
<text x="275" y="70.5">7</text>
<text x="275" y="66.7">1</text>
<text x="147.5" y="76">P36-SWDCLK</text>
<text x="150.4" y="72.2">P37-SWDIO</text>
<text x="175.1" y="74.3">P36</text>
<text x="239.9" y="74.3">14</text>
<text x="247.5" y="76">RESET</text>
<text x="264" y="76">DCD</text>
<text x="264.2" y="72.2">DSR</text>
<text x="275" y="74.3">8</text>
<text x="32.1" y="78.1">1</text>
<text x="32.1" y="81.9">3</text>
<text x="38" y="79.8">VCC</text>
<text x="38" y="83.6">GND</text>
<text x="48" y="83.6">SWDCLK/TCK</text>
<text x="50.5" y="79.8">SWDIO/TMS</text>
<text x="73.1" y="81.9">4</text>
<text x="73.1" y="78.1">2</text>
<text x="110.8" y="81.9">P2</text>
<text x="121.8" y="83.6">P2-P0.25</text>
<text x="143.2" y="79.8">P35-P0.21/NRST</text>
<text x="152.9" y="83.6">P34-P0.20</text>
<text x="175.1" y="81.9">P34</text>
<text x="175.1" y="78.1">P35</text>
<text x="260.2" y="83.6">CBUS0</text>
<text x="267.7" y="79.8">RI</text>
<text x="275" y="81.9">18</text>
<text x="275" y="78.1">5</text>
<text x="32.1" y="85.7">5</text>
<text x="32.1" y="89.5">7</text>
<text x="38" y="87.4">GND</text>
<text x="53.7" y="87.4">SWO/TDO</text>
<text x="73.1" y="89.5">8</text>
<text x="73.1" y="85.7">6</text>
<text x="110.8" y="85.7">P3</text>
<text x="110.8" y="89.5">P4</text>
<text x="121.8" y="87.4">P3-P0.26</text>
<text x="152.9" y="87.4">P33-P0.19</text>
<text x="175.1" y="89.5">P32</text>
<text x="175.1" y="85.7">P33</text>
<text x="241.7" y="89.5">6</text>
<text x="260.2" y="87.4">CBUS1</text>
<text x="275" y="89.5">10</text>
<text x="275" y="85.7">17</text>
<text x="32.1" y="93.3">9</text>
<text x="38" y="91.2">KEY</text>
<text x="38" y="95">GNDDTCT</text>
<text x="58.3" y="95">RESET</text>
<text x="58.3" y="91.2">NC/TDI</text>
<text x="73.1" y="93.3">10</text>
<text x="110.8" y="93.3">P5</text>
<text x="121.8" y="91.2">P4-P0.27</text>
<text x="121.8" y="95">P5-P0.28/AIN4</text>
<text x="152.9" y="95">P31-P0.17</text>
<text x="152.9" y="91.2">P32-P0.18</text>
<text x="175.1" y="93.3">P31</text>
<text x="239.9" y="93.3">16</text>
<text x="247.5" y="91.2">GND</text>
<text x="247.5" y="95">GND</text>
<text x="260.2" y="95">CBUS3</text>
<text x="260.2" y="91.2">CBUS2</text>
<text x="275" y="93.3">19</text>
<text x="110.8" y="97.2">P6</text>
<text x="110.8" y="101">P7</text>
<text x="121.8" y="98.8">P6-P0.29/AIN5</text>
<text x="152.9" y="98.8">P30-P0.16</text>
<text x="175.1" y="101">P29</text>
<text x="175.1" y="97.2">P30</text>
<text x="110.8" y="104.8">P8</text>
<text x="121.8" y="102.6">P7-P0.30/AIN6</text>
<text x="121.8" y="106.5">P8-P0.31/AIN7</text>
<text x="152.9" y="106.5">P28-P0.14</text>
<text x="152.9" y="102.6">P29-P0.15</text>
<text x="175.1" y="104.8">P28</text>
<text x="109" y="112.4">P10</text>
<text x="110.8" y="108.6">P9</text>
<text x="121.8" y="110.3">P9-DEC4</text>
<text x="152.9" y="110.3">P27-P0.13</text>
<text x="175.1" y="112.4">P26</text>
<text x="175.1" y="108.6">P27</text>
<text x="223.4" y="108.6">1</text>
<text x="223.4" y="112.4">3</text>
<text x="239.9" y="108.6">2</text>
<text x="239.9" y="112.4">4</text>
<text x="109.3" y="116.2">P11</text>
<text x="121.8" y="114.1">P10-DCC</text>
<text x="121.8" y="117.9">P11-VDD</text>
<text x="152.9" y="114.1">P26-P0.12</text>
<text x="153.1" y="117.9">P25-P0.11</text>
<text x="175.1" y="116.2">P25</text>
<text x="223.4" y="116.2">5</text>
<text x="239.9" y="116.2">6</text>
<text x="80.7" y="123.8">VBUS</text>
<text x="223.4" y="120">7</text>
<text x="223.4" y="123.8">9</text>
<text x="239.9" y="120">8</text>
<text x="239.9" y="123.8">10</text>
<text x="283.6" y="120">1</text>
<text x="289.4" y="121.7">IN</text>
<text x="298.4" y="121.7">OUT</text>
<text x="309.3" y="120">3</text>
<text x="30.3" y="131.4">3</text>
<text x="30.3" y="127.6">4</text>
<text x="80.7" y="131.4">D+</text>
<text x="80.7" y="127.6">D-</text>
<text x="221.7" y="131.4">13</text>
<text x="221.9" y="127.6">11</text>
<text x="239.9" y="127.6">12</text>
<text x="239.9" y="131.4">14</text>
<text x="294.3" y="126.6">GND</text>
<text x="296.8" y="130.5" transform="rotate(-90 296.8 130.5)">2</text>
<text x="30.3" y="135.2">2</text>
<text x="80.7" y="135.2">ID</text>
<text x="221.7" y="135.2">15</text>
<text x="239.9" y="135.2">16</text>
<text x="30.3" y="139.1">1</text>
<text x="80.7" y="139.1">GND</text>
<text x="80.7" y="142.9">S1*4</text>
<text x="221.7" y="139.1">17</text>
<text x="221.7" y="142.9">19</text>
<text x="239.9" y="139.1">18</text>
<text x="239.9" y="142.9">20</text>
<text x="276.8" y="146.7">1</text>
<text x="293.2" y="146.7">2</text>
<text x="123.2" y="151.3" transform="rotate(-90 123.2 151.3)">P12-GND</text>
<text x="127" y="151.3" transform="rotate(-90 127 151.3)">P13-P0.00/XL1</text>
<text x="130.8" y="151.3" transform="rotate(-90 130.8 151.3)">P14-P0.01/XL2</text>
<text x="134.6" y="151.3" transform="rotate(-90 134.6 151.3)">P15-P0.02/AIN0</text>
<text x="138.5" y="151.3" transform="rotate(-90 138.5 151.3)">P16-P0.03/AIN1</text>
<text x="142.3" y="151.3" transform="rotate(-90 142.3 151.3)">P17-P0.04/AIN2</text>
<text x="146.1" y="151.3" transform="rotate(-90 146.1 151.3)">P18-P0.05/AIN3</text>
<text x="149.9" y="151.3" transform="rotate(-90 149.9 151.3)">P19-P0.06</text>
<text x="153.7" y="151.3" transform="rotate(-90 153.7 151.3)">P20-P0.07</text>
<text x="157.5" y="151.3" transform="rotate(-90 157.5 151.3)">P21-P0.08</text>
<text x="161.3" y="151.3" transform="rotate(-90 161.3 151.3)">P22-P0.09/NFC1</text>
<text x="165.1" y="151.3" transform="rotate(-90 165.1 151.3)">P23-P0.10/NFC2</text>
<text x="168.9" y="151.3" transform="rotate(-90 168.9 151.3)">P24-GND</text>
<text x="223.4" y="154.3">1</text>
<text x="239.9" y="154.3">2</text>
<text x="276.8" y="150.5">3</text>
<text x="276.8" y="154.3">5</text>
<text x="293.2" y="150.5">4</text>
<text x="293.2" y="154.3">6</text>
<text x="121.5" y="161.9" transform="rotate(-90 121.5 161.9)">12</text>
<text x="223.4" y="158.1">3</text>
<text x="223.4" y="161.9">5</text>
<text x="239.9" y="158.1">4</text>
<text x="239.9" y="161.9">6</text>
<text x="276.8" y="158.1">7</text>
<text x="276.8" y="161.9">9</text>
<text x="293.2" y="158.1">8</text>
<text x="293.2" y="161.9">10</text>
<text x="121.5" y="164" transform="rotate(-90 121.5 164)">P</text>
<text x="125.4" y="164" transform="rotate(-90 125.4 164)">P13</text>
<text x="129.2" y="164" transform="rotate(-90 129.2 164)">P14</text>
<text x="133" y="164" transform="rotate(-90 133 164)">P15</text>
<text x="136.8" y="164" transform="rotate(-90 136.8 164)">P16</text>
<text x="140.6" y="164" transform="rotate(-90 140.6 164)">P17</text>
<text x="144.4" y="164" transform="rotate(-90 144.4 164)">P18</text>
<text x="148.2" y="164" transform="rotate(-90 148.2 164)">P19</text>
<text x="152" y="164" transform="rotate(-90 152 164)">P20</text>
<text x="155.8" y="164" transform="rotate(-90 155.8 164)">P21</text>
<text x="159.6" y="164" transform="rotate(-90 159.6 164)">P22</text>
<text x="163.5" y="164" transform="rotate(-90 163.5 164)">P23</text>
<text x="167.3" y="164" transform="rotate(-90 167.3 164)">P24</text>
<text x="223.4" y="165.7">7</text>
<text x="239.9" y="165.7">8</text>
<text x="275.2" y="165.7">11</text>
<text x="293.2" y="165.7">12</text>
<text x="221.9" y="173.3">11</text>
<text x="223.4" y="169.5">9</text>
<text x="239.9" y="169.5">10</text>
<text x="239.9" y="173.3">12</text>
<text x="275" y="169.5">13</text>
<text x="275" y="173.3">15</text>
<text x="293.2" y="169.5">14</text>
<text x="293.2" y="173.3">16</text>
<text x="221.7" y="177.1">13</text>
<text x="239.9" y="177.1">14</text>
<text x="275" y="177.1">17</text>
<text x="293.2" y="177.1">18</text>
<text x="221.7" y="181">15</text>
<text x="221.7" y="184.8">17</text>
<text x="239.9" y="181">16</text>
<text x="239.9" y="184.8">18</text>
<text x="275" y="181">19</text>
<text x="293.2" y="181">20</text>
<text x="221.7" y="188.6">19</text>
<text x="239.9" y="188.6">20</text>
</g>
<text font-size="2.7" fill="#800000" x="122.1" y="55.8">MDBT42Q</text>
<g font-size="2.7" fill="#505050">
<text x="184" y="190.8" transform="rotate(-90 184 190.8)">D1</text>
<text x="191.5" y="193.8" transform="rotate(-90 191.5 193.8)">1N4148</text>
</g>
</svg>
